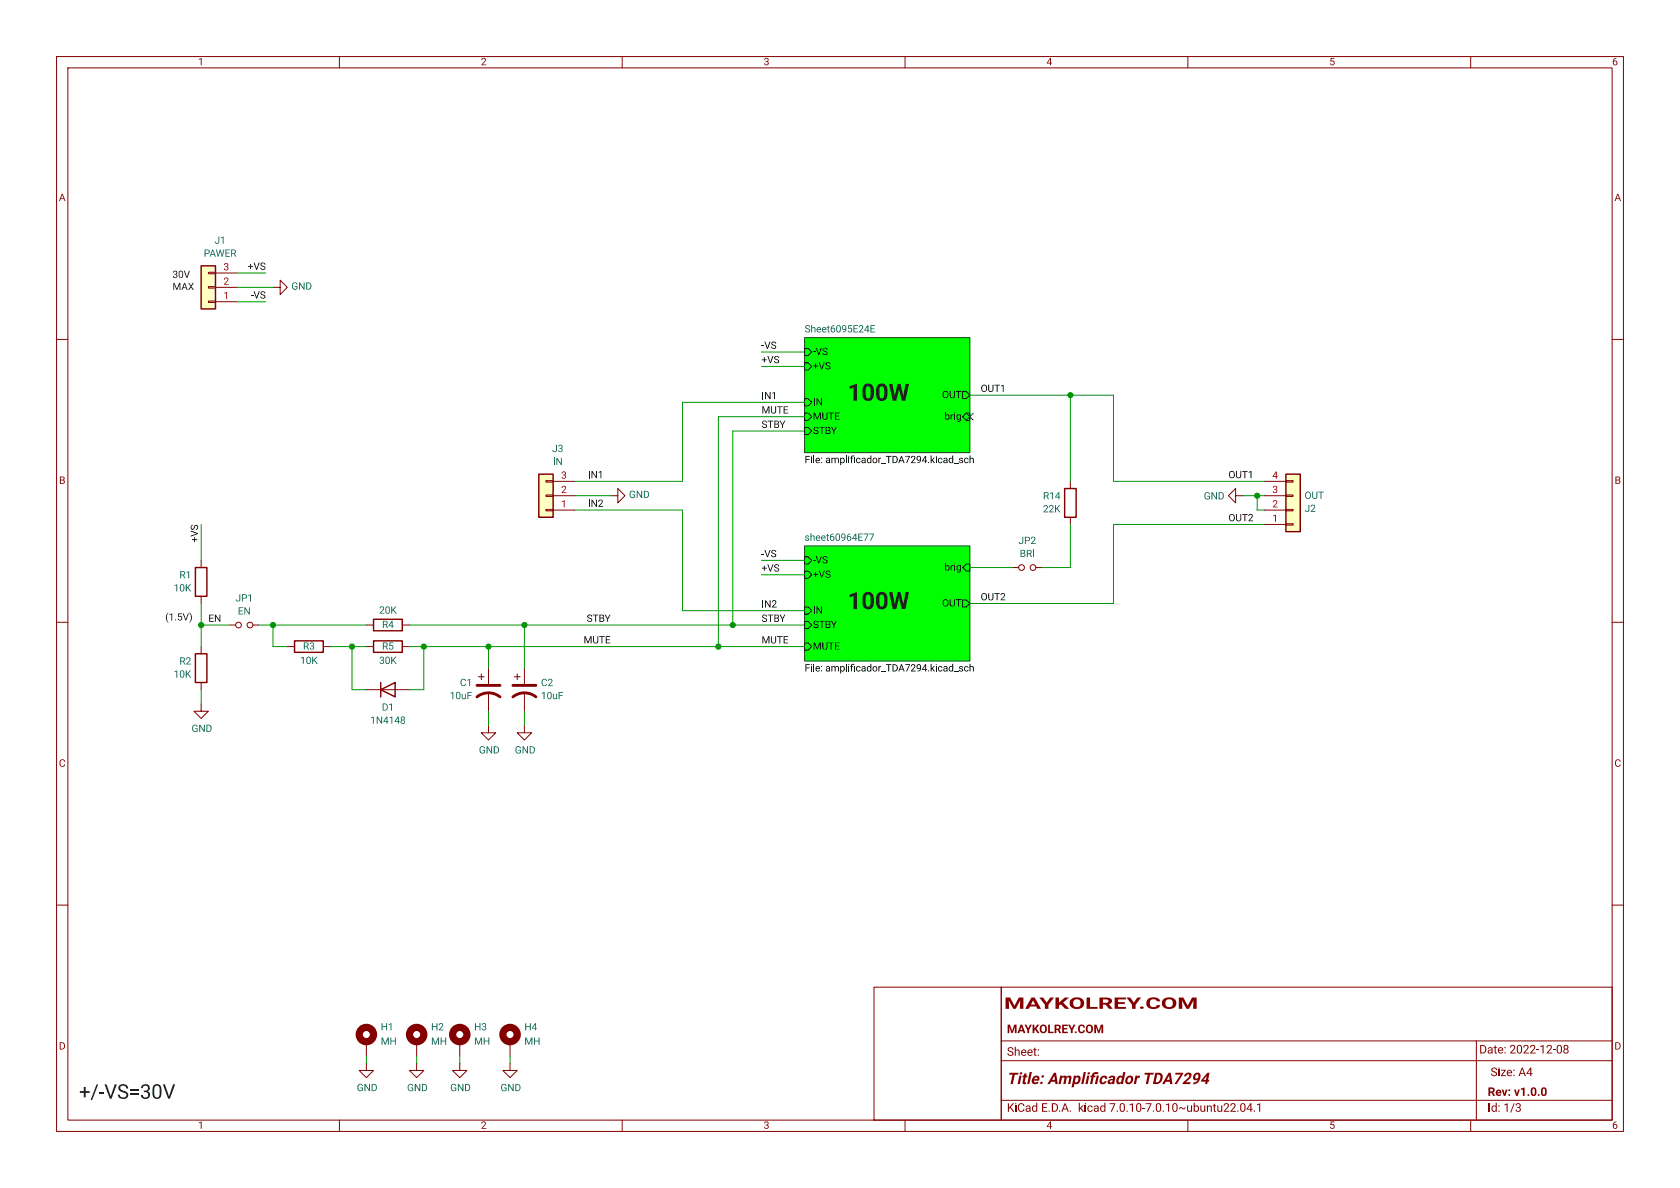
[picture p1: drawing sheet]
<svg xmlns="http://www.w3.org/2000/svg" width="297mm" height="210mm" viewBox="0 0 297 210" stroke-linecap="round" stroke-linejoin="round" font-family="sans-serif">
<g fill="none" stroke="#840000" stroke-width=".18">
<path d="M10 10h277v190h-277zM12 12h273v186h-273zM60 10v2M110 10v2M160 10v2M210 10v2M260 10v2M10 60h2M36.8 48.1h1.3v.3h-1.3zM36.8 50.7h1.3v.2h-1.3zM36.8 53.2h1.3v.3h-1.3zM38.1 53.3h3.8"/>
<path d="M38.1 50.8h3.8M38.1 48.3h3.8M48.3 50.8h1.2v-1.3l1.3 1.3-1.3 1.3v-1.3M285 60h2M35.6 99.1v1.2M96.5 85h1.3v.2h-1.3zM96.5 87.5h1.3v.3h-1.3zM96.5 90h1.3v.3h-1.3zM97.8 90.2h3.8M97.8 87.6h3.8M97.8 85.1h3.8M107.9 87.6h1.3v-1.2l1.3 1.2-1.3 1.3v-1.3"/>
<path d="M189.2 85.1v1.3M189.2 91.4v1.3M218.4 87.6v-1.2l-1.2 1.2 1.2 1.3v-1.3h1.3M223.5 92.7h3.8M223.5 90.2h3.8M223.5 87.6h3.8M223.5 85.1h3.8M227.3 85h1.3v.2h-1.3zM227.3 87.5h1.3v.3h-1.3zM227.3 90h1.3v.3h-1.3zM227.3 92.6h1.3v.2h-1.3zM10 110h2"/>
<path d="M35.6 105.4v1.3M35.6 114.3v1.3M40.6 110.5h1.1M44.7 110.5h1M50.8 114.3h1.3M57.1 114.3h1.3M64.8 114.3h1.2M64.8 110.5h1.2M71.1 114.3h1.3M71.1 110.5h1.3M84.6 119.6h1M85.1 119.1v1"/>
<path d="M86.4 118.1v2.8M90.9 119.6h1M91.4 119.1v1M92.7 118.1v2.8M179.1 100.3h1M183.1 100.3h1M285 110h2M35.6 124.5v1.2h1.2l-1.2 1.3-1.3-1.3h1.3M35.6 120.7v1.2M64.8 121.9h7.6M86.4 128.3v1.2h1.2l-1.2 1.3-1.3-1.3h1.3M86.4 122.4v3.3"/>
<path d="M92.7 128.3v1.2h1.3l-1.3 1.3-1.3-1.3h1.3M92.7 122.4v3.3M10 160h2M285 160h2M154.5 174.5h22.5v23.5h-22.5zM177 174.5h108v23.5h-108zM60 198v2M64.8 188v1.2h1.2l-1.2 1.3-1.3-1.3h1.3M64.8 184.2v2.5M73.7 188v1.2h1.2l-1.2 1.3-1.3-1.3h1.3M73.7 184.2v2.5M81.3 188v1.2h1.2l-1.2 1.3-1.3-1.3h1.3"/>
<path d="M81.3 184.2v2.5M90.2 188v1.2h1.2l-1.2 1.3-1.3-1.3h1.3M90.2 184.2v2.5M110 198v2M160 198v2M177 194.5h108M177 187.5h108M177 184h108M210 198v2M260 198v2M261 184v14"/>
<circle cx="42.2" cy="110.5" r=".51"/>
<circle cx="44.2" cy="110.5" r=".51"/>
<circle cx="180.6" cy="100.3" r=".51"/>
<circle cx="182.6" cy="100.3" r=".51"/>
</g>
<g fill="#0f0" stroke="#0f0" stroke-width=".18">
<path d="M142.2 59.7h29.2v20.3h-29.2z"/>
<path d="M142.2 96.5h29.2v20.3h-29.2z"/>
</g>
<path d="M142.2 59.7h29.2v20.3h-29.2zM142.2 96.5h29.2v20.3h-29.2z" fill="none" stroke="#484848" stroke-width=".18"/>
<g fill="none" stroke="#030303" stroke-width=".18">
<path d="M142.2 61.6h.7l.6 .6-.6 .7h-.7zM142.2 64.1h.7l.6 .7-.6 .6h-.7zM142.2 70.5h.7l.6 .6-.6 .7h-.7zM142.2 73h.7l.6 .7-.6 .6h-.7zM142.2 75.6h.7l.6 .6-.6 .6h-.7zM170.2 69.2h.6l.6 .7-.6 .6h-.6zM170.8 73h.6v1.3h-.6l-.6-.6zM142.2 98.4h.7l.6 .7-.6 .6h-.7zM170.8 99.7h.6v1.3h-.6l-.6-.7zM142.2 101h.7l.6 .6-.6 .6h-.7zM142.2 107.3h.7l.6 .7-.6 .6h-.7zM142.2 113.7h.7l.6 .6-.6 .6h-.7z"/>
<path d="M142.2 109.9h.7l.6 .6-.6 .6h-.7zM170.2 106h.6l.6 .7-.6 .6h-.6z"/>
</g>
<g fill="#000">
<path d="M142.4 80.6h.8v.1h-.6v.5h.5v.1h-.5v.6h-.2zM143.8 80.5h.2v1.4h-.2zM149.6 80.5h.1v1.4h-.1zM150.5 80.6h.5v.1l-.4 .1v.1h.2v.1h-.2v.9h-.1v-.9h-.2zM153.4 81l.2-.1 .3 .1v-.5h.1v1.4l-.1-.1-.3 .1-.3-.1-.1-.4h.2l.2 .3 .3-.1v-.4l-.2-.1h-.2l-.1 .3h-.2zM156.6 80.6h1v.1h-.4v1.2h-.2v-1.2h-.4zM157.8 80.6h.5l.3 .3 .1 .5-.3 .4-.6 .1v-1.2h.2v1l.4-.1 .1-.3-.1-.5-.6-.1zM159.3 80.6h.1l.5 1.3h-.1l-.2-.4h-.5l-.1 .4h-.2l.2-.5h.6l-.2-.6-.2 .6h-.2zM160 80.6h.9l-.6 1.3h-.1l.5-1.2h-.7zM161.1 80.7l.4-.1 .3 .1v.4l-.6 .6h.7v.2h-.9l.7-.9-.3-.3-.4 .3zM162.1 80.7l.5-.1 .2 .3v.6l-.4 .3-.2 .1v-.2l.3-.1 .2-.3-.5 .1-.2-.4h.2l.1 .2 .1 .1 .2-.1 .1-.3-.3-.2-.2 .3h-.2zM163.6 80.6h.1v.8h.2v.2h-.2v.3h-.1v-.3h-.6v-.2h.6v-.6l-.4 .6h-.2z"/>
<path d="M164.5 80.5h.2v.8l.4-.4h.2l-.4 .4 .4 .6h-.2l-.3-.5-.1 .5h-.2zM167.8 81l.3-.1 .3 .1v-.5h.1v1.4l-.1-.1-.4 .1-.2-.1-.1-.4h.2l.1 .3 .4-.1v-.4l-.2-.1h-.2l-.1 .3h-.2zM171.4 80.5h.2v.5l.2-.1 .3 .1v.9h-.1v-.7l-.2-.2-.2 .2v.7h-.2zM142.4 117.4h.8v.2h-.6v.4h.5v.1h-.5v.6h-.2zM143.8 117.3h.2v1.4h-.2zM149.6 117.3h.1v1.4h-.1zM150.5 117.4h.5v.1l-.4 .1v.1h.2v.2h-.2v.8h-.1v-.8h-.2zM153.4 117.8l.2-.1 .3 .2v-.6h.1v1.4l-.1-.1-.3 .1-.3-.1-.1-.4h.2l.2 .4 .3-.2v-.4l-.2-.1h-.2l-.1 .3h-.2zM156.6 117.4h1v.2h-.4v1.1h-.2v-1.1h-.4zM157.8 117.4l.5 .1 .3 .2 .1 .6-.3 .3-.6 .1v-1.1h.2v1l.4-.1 .1-.4-.1-.4-.6-.1zM159.3 117.4h.1l.5 1.3h-.1l-.2-.3h-.5l-.1 .3h-.2l.2-.5h.6l-.2-.6-.2 .6h-.2zM160 117.4h.9l-.6 1.3h-.1l.5-1.1h-.7z"/>
<path d="M161.1 117.5l.4-.1 .3 .2v.4l-.6 .6h.7v.1h-.9l.7-.9-.3-.3-.4 .3zM162.1 117.5l.5-.1 .2 .3v.7l-.4 .3h-.2v-.1l.3-.1 .2-.4-.5 .1-.2-.4h.2l.1 .3h.1l.2-.1 .1-.2-.3-.3-.2 .3h-.2zM163.6 117.4h.1v.9h.2v.1h-.2v.3h-.1v-.3h-.6v-.1h.6v-.7l-.4 .7h-.2zM164.5 117.3h.2v.9l.4-.5h.2l-.4 .4 .4 .6h-.2l-.3-.4-.1 .4h-.2zM167.8 117.8l.3-.1 .3 .2v-.6h.1v1.4l-.1-.1-.4 .1-.2-.1-.1-.4h.2l.1 .4 .4-.2v-.4l-.2-.1h-.2l-.1 .3h-.2zM171.4 117.3h.2v.6l.2-.2 .3 .2v.8h-.1v-.7l-.2-.1-.2 .1v.7h-.2z"/>
<circle cx="143.4" cy="80.7" r=".1"/>
<circle cx="150.1" cy="80.7" r=".1"/>
<circle cx="165.5" cy="80.7" r=".1"/>
<circle cx="143.4" cy="117.5" r=".1"/>
<circle cx="150.1" cy="117.5" r=".1"/>
<circle cx="165.5" cy="117.5" r=".1"/>
</g>
<g fill="#ffffc2" stroke="#ffffc2" stroke-width=".18">
<path d="M35.6 47h2.5v7.6h-2.5z"/>
<path d="M227.3 83.8h2.6v10.2h-2.6z"/>
<path d="M95.2 83.8h2.6v7.6h-2.6z"/>
</g>
<path d="M35.6 47h2.5v7.6h-2.5zM95.2 83.8h2.6v7.6h-2.6zM188.2 86.4h2v5h-2zM227.3 83.8h2.6v10.2h-2.6zM34.5 115.6h2.1v5.1h-2.1zM34.5 100.3h2.1v5.1h-2.1zM52.1 113.3h5v2h-5zM66 113.3h5.1v2h-5.1zM66 109.5h5.1v2h-5.1zM67.3 121.9l2.5-1.2v2.5zM67.3 120.7v2.5" fill="none" stroke="#840000" stroke-width=".25"/>
<g fill="none" stroke="#840000" stroke-width="1.3">
<circle cx="64.8" cy="182.9" r="1.27"/>
<circle cx="73.7" cy="182.9" r="1.27"/>
<circle cx="81.3" cy="182.9" r="1.27"/>
<circle cx="90.2" cy="182.9" r="1.27"/>
</g>
<path d="M84.3 123.2a3.3 3.3 0 0 1 4.1 0M84.3 121.2h4.1M90.7 123.2a3.3 3.3 0 0 1 4 0M90.7 121.2h4" fill="none" stroke="#840000" stroke-width=".51"/>
<g fill="none" stroke="#009600" stroke-width=".18">
<path d="M41.9 50.8h6.4M41.9 48.3h5.1M41.9 53.3h5.1M134.6 64.8h7.6M134.6 62.2h7.6M142.2 71.1h-21.6v14h-19M142.2 76.2h-12.7v34.3M142.2 73.7h-15.2v40.6M171.4 69.9h25.4v15.2h26.7M189.2 69.9v15.2M35.6 92.7v6.4M101.6 90.2h19v17.8h21.6"/>
<path d="M101.6 87.6h6.3M134.6 99.1h7.6M189.2 92.7v7.6h-5.1M219.7 87.6h3.8M222.2 87.6v2.6h1.3M223.5 92.7h-26.7v14h-25.4M35.6 110.5h5M35.6 106.7v7.6M45.7 110.5h19.1M48.3 110.5v3.8h2.5M58.4 114.3h6.4M62.2 114.3v7.6h2.6"/>
<path d="M72.4 110.5h69.8M72.4 114.3h69.8M74.9 114.3v7.6h-2.5M86.4 114.3v3.8M92.7 110.5v7.6M134.6 101.6h7.6M171.4 100.3h7.7M35.6 121.9v2.6M86.4 125.7v2.6M92.7 125.7v2.6M64.8 186.7v1.3M73.7 186.7v1.3"/>
<path d="M81.3 186.7v1.3M90.2 186.7v1.3"/>
</g>
<path d="M170.8 73.1l1.3 1.2M172.1 73.1l-1.3 1.2" fill="none" stroke="#000084" stroke-width=".18"/>
<g fill="#009600" stroke="#009600" stroke-width=".18">
<circle cx="74.9" cy="114.3" r=".46"/>
<circle cx="86.4" cy="114.3" r=".46"/>
<circle cx="62.2" cy="114.3" r=".46"/>
<circle cx="129.5" cy="110.5" r=".46"/>
<circle cx="127" cy="114.3" r=".46"/>
<circle cx="189.2" cy="69.9" r=".46"/>
<circle cx="222.2" cy="87.6" r=".46"/>
<circle cx="92.7" cy="110.5" r=".46"/>
<circle cx="35.6" cy="110.5" r=".46"/>
<circle cx="48.3" cy="110.5" r=".46"/>
</g>
<g font-size="4.2" fill="#1f1f1f">
<text x="149.9" y="71.4">100W</text>
<text x="149.9" y="108.2">100W</text>
</g>
<text font-size="3.5" fill="#1f1f1f" x="14" y="194.7">+/-VS=30V</text>
<g font-size="2.8" fill="#840000">
<text x="177.5" y="179.2">MAYKOLREY.COM</text>
<text x="178" y="192.5">Title:AmplificadorTDA7294</text>
</g>
<g font-size="2.1" fill="#840000">
<text x="178" y="183.2">MAYKOLREY.COM</text>
<text x="178" y="187.2">Sheet:</text>
<text x="261.5" y="186.8">Date:2022-12-08</text>
<text x="263.5" y="190.8">Size:A4</text>
<text x="178" y="197.1">KiCadE.D.A. kicad 7.0.10-7.0.10~ubuntu22.04.1</text>
<text x="263" y="194.3">Rev:v1.0.0</text>
<text x="263" y="197.1">Id: 1/3</text>
</g>
<g font-size="1.8" fill="#840000">
<text x="35" y="12.1">1</text>
<text x="85" y="12.1">2</text>
<text x="135" y="12.1">3</text>
<text x="185" y="12.1">4</text>
<text x="235" y="12.1">5</text>
<text x="285" y="12.1">6</text>
<text x="10.4" y="36.1">A</text>
<text x="285.4" y="36.1">A</text>
<text x="10.4" y="86.1">B</text>
<text x="285.4" y="86.1">B</text>
<text x="10.4" y="136.1">C</text>
<text x="285.4" y="136.1">C</text>
<text x="10.4" y="186.1">D</text>
<text x="285.4" y="186.1">D</text>
<text x="35" y="200.1">1</text>
<text x="85" y="200.1">2</text>
<text x="135" y="200.1">3</text>
<text x="185" y="200.1">4</text>
<text x="235" y="200.1">5</text>
<text x="285" y="200.1">6</text>
</g>
<g font-size="1.8" fill="#006464">
<text x="36" y="45.9">PAWER</text>
<text x="37.9" y="43.6">J1</text>
<text x="51.5" y="51.7">GND</text>
<text x="142.2" y="59">Sheet6095E24E</text>
<text x="97.6" y="80.4">J3</text>
<text x="97.7" y="82.7">IN</text>
<text x="111.2" y="88.6">GND</text>
<text x="184.4" y="88.8">R14</text>
<text x="212.8" y="88.8">GND</text>
<text x="230.6" y="88.7">OUT</text>
<text x="142.2" y="95.8">sheet60964E77</text>
<text x="184.4" y="91.1">22K</text>
<text x="230.6" y="91">J2</text>
<text x="180.1" y="96.7">JP2</text>
<text x="180.3" y="99">BRI</text>
<text x="30.7" y="105.1">10K</text>
<text x="31.7" y="102.8">R1</text>
<text x="41.6" y="106.8">JP1</text>
<text x="42" y="109.2">EN</text>
<text x="67" y="109">20K</text>
<text x="67.5" y="111.5">R4</text>
<text x="31.7" y="118">R2</text>
<text x="53.1" y="117.9">10K</text>
<text x="53.6" y="115.4">R3</text>
<text x="67" y="117.9">30K</text>
<text x="67.5" y="115.4">R5</text>
<text x="30.7" y="120.3">10K</text>
<text x="79.5" y="124.1">10uF</text>
<text x="81.3" y="121.8">C1</text>
<text x="95.6" y="121.8">C2</text>
<text x="95.6" y="124.1">10uF</text>
<text x="33.9" y="129.9">GND</text>
<text x="65.5" y="128.5">1N4148</text>
<text x="67.5" y="126.1">D1</text>
<text x="84.7" y="133.7">GND</text>
<text x="91" y="133.7">GND</text>
<text x="67.3" y="182.7">H1</text>
<text x="67.3" y="185.2">MH</text>
<text x="76.2" y="182.7">H2</text>
<text x="76.2" y="185.2">MH</text>
<text x="83.8" y="182.7">H3</text>
<text x="83.8" y="185.2">MH</text>
<text x="92.7" y="182.7">H4</text>
<text x="92.7" y="185.2">MH</text>
<text x="63.1" y="193.4">GND</text>
<text x="72" y="193.4">GND</text>
<text x="79.6" y="193.4">GND</text>
<text x="88.5" y="193.4">GND</text>
</g>
<g font-size="1.8" fill="#0f0f0f">
<text x="43.8" y="47.9">+VS</text>
<text x="44.3" y="53">-VS</text>
<text x="134.6" y="61.9">-VS</text>
<text x="134.6" y="64.4">+VS</text>
<text x="134.6" y="70.8">IN1</text>
<text x="173.4" y="69.5">OUT1</text>
<text x="134.6" y="73.3">MUTE</text>
<text x="134.6" y="75.9">STBY</text>
<text x="103.9" y="89.8">IN2</text>
<text x="103.9" y="84.7">IN1</text>
<text x="217.2" y="84.7">OUT1</text>
<text x="35.2" y="95.9" transform="rotate(-90 35.2 95.9)">+VS</text>
<text x="217.2" y="92.4">OUT2</text>
<text x="134.6" y="98.7">-VS</text>
<text x="134.6" y="101.3">+VS</text>
<text x="134.6" y="107.6">IN2</text>
<text x="173.4" y="106.3">OUT2</text>
<text x="36.8" y="110.1">EN</text>
<text x="103.2" y="114">MUTE</text>
<text x="103.7" y="110.1">STBY</text>
<text x="134.6" y="114">MUTE</text>
<text x="134.6" y="110.1">STBY</text>
</g>
<g font-size="1.8" fill="#1f1f1f">
<text x="30.5" y="49.4">30V</text>
<text x="30.5" y="51.5">MAX</text>
<text x="29.2" y="109.9">(1.5V)</text>
</g>
<g font-size="1.8" fill="#a90000">
<text x="39.5" y="53.1">1</text>
<text x="39.5" y="50.5">2</text>
<text x="39.5" y="48">3</text>
<text x="99.2" y="89.9">1</text>
<text x="99.2" y="87.4">2</text>
<text x="99.2" y="84.8">3</text>
<text x="224.9" y="89.9">2</text>
<text x="224.9" y="87.4">3</text>
<text x="224.9" y="84.8">4</text>
<text x="224.9" y="92.5">1</text>
</g>
<g font-size="1.8" fill="#030303">
<text x="143.7" y="63.3">-VS</text>
<text x="143.7" y="65.8">+VS</text>
<text x="166.6" y="70.9">OUT</text>
<text x="143.7" y="72.2">IN</text>
<text x="143.7" y="74.7">MUTE</text>
<text x="143.7" y="77.3">STBY</text>
<text x="167" y="74.7">brig</text>
<text x="143.7" y="100.1">-VS</text>
<text x="167" y="101.4">brig</text>
<text x="143.7" y="102.7">+VS</text>
<text x="166.6" y="107.7">OUT</text>
<text x="143.7" y="109">IN</text>
<text x="143.7" y="111.5">STBY</text>
<text x="143.7" y="115.4">MUTE</text>
</g>
<g font-size="1.8">
<text x="142.2" y="82.7">File: amplificador_TDA7294.kicad_sch</text>
<text x="142.2" y="119.5">File: amplificador_TDA7294.kicad_sch</text>
</g>
</svg>
